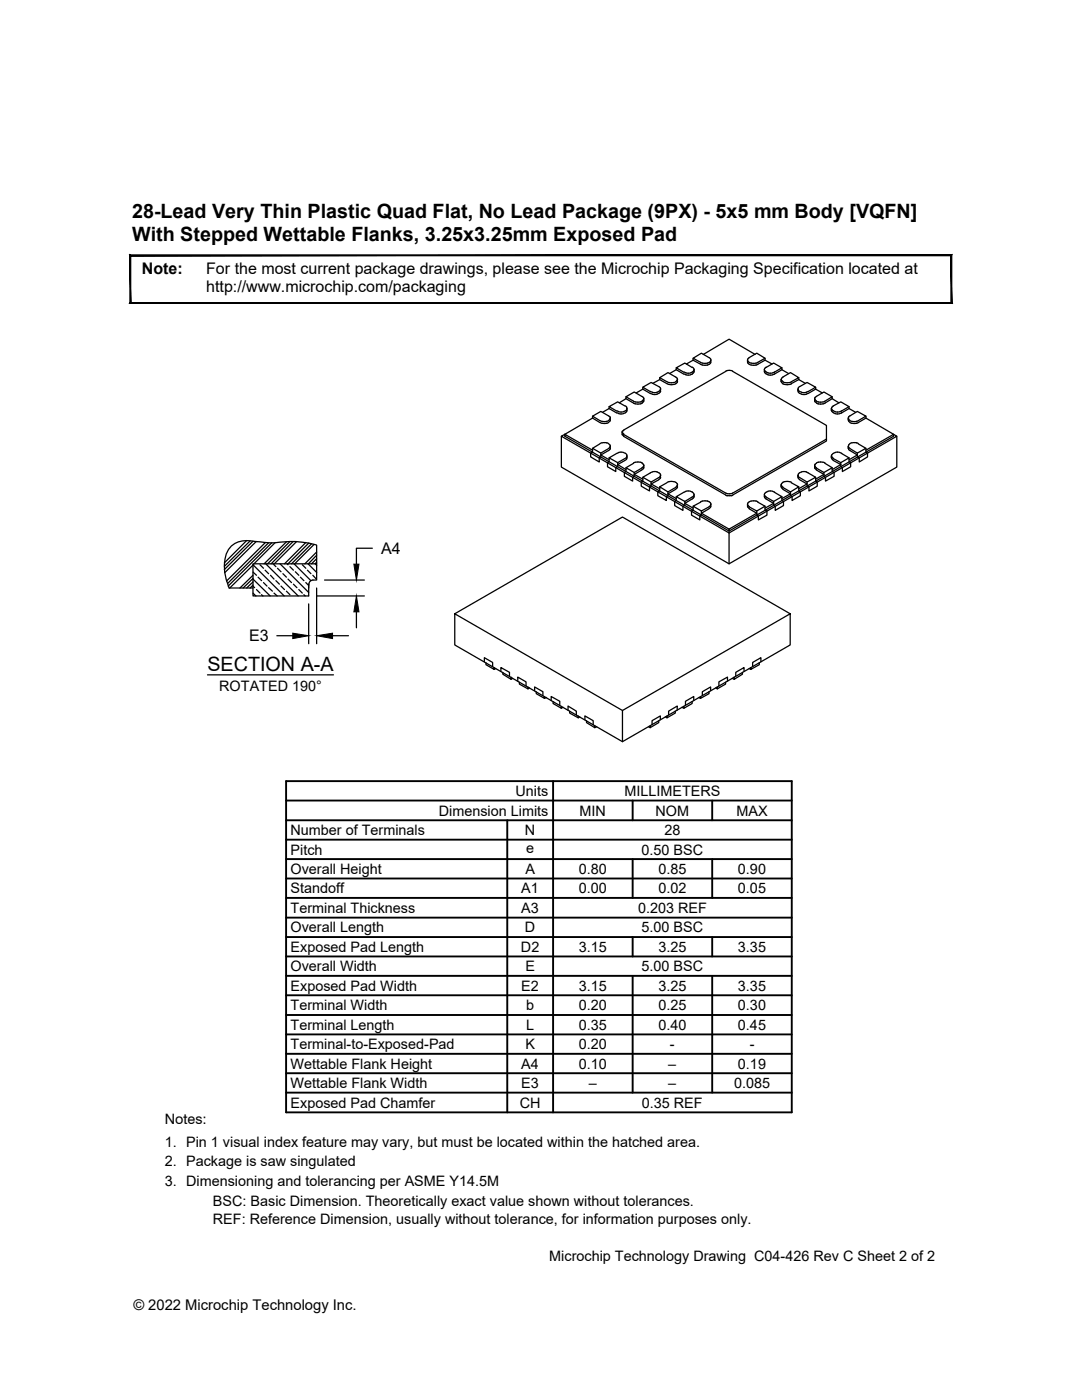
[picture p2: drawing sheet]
<svg xmlns="http://www.w3.org/2000/svg" width="216mm" height="279mm" viewBox="0 0 216 279" stroke-linecap="round" stroke-linejoin="round" font-family="sans-serif">
<!-- layer: I-VTOP -->
<g fill="none" stroke="#000" stroke-width=".25">
<path d="M124.9 79.6l1.9 1M124.9 79.2v.4l-1.3 .8M128.3 77.3v.4l-1.4 .7M128.3 77.7l1.5 .8M128.4 79.8l-.3 .2M128.4 79.4l-1.8-1.2-1.7 1 1.9 1M128.4 79.3v.5M128.5 80l-.1 .2M128.5 79.6v.4M129.8 78.1l.3 .2M129.8 78.5l.3 .1M130.2 78.3h.9"/>
<path d="M130.2 78.7h.9M131.4 77.2l-1.5-.9-1.6 1 1.5 .9M131.5 77.1a.59 .59 0 0 1 .3 .8 .59 .59 0 0 1-.7 .4M131.6 75.4v.4l-1.4 .7M131.6 75.8l1.5 .8M131.8 77.7v.3M131.8 78l-.2 .4-.5 .2M133.1 76.2l.4 .2M133.5 76.3h.9M134.8 75.2l-1.5-.8-1.7 1 1.5 .8M134.8 76.2l-.3 .2M134.8 75.2l.3 .3"/>
<path d="M134.9 73.4v.4l-1.3 .7M134.9 73.8l1.6 .9M135.1 75.9l-.3 .2M135.1 76.4l-.8 .3-1.2-.1M135.1 75.5v.5M135.1 75.8v.3M135.2 76.1l-.1 .2M136.5 74.2l.4 .2M136.5 74.6l.4 .2M136.8 74.4h1M136.8 74.8h1M138.1 73.3l-1.4-.8-1.8 .9 1.6 .9"/>
<path d="M138.1 73.3l.3 .2M138.2 74.2l-.4 .2M138.2 74.6l-.4 .2M138.3 71.9l1.9 1M138.3 71.5v.4l-1.3 .7M138.4 74l-.3 .2M138.4 74.4l-.3 .2M138.4 73.5l.1 .3M138.5 73.8l-.1 .2M138.5 74.1l-.1 .3M138.5 73.8v.4M140.2 72.5h1"/>
<path d="M140.2 72.8h1M140.3 70.7l5.2-3 5.2 3M141.8 71.6l-1.8-1.1-1.7 1 1.9 1M141.8 71.6a.65 .65 0 0 1-.7 .9M141.8 71.9v.4M141.9 72.2l-.3 .4-.5 .3M144.8 74.1l-20.4 11.8M145.1 73.9l-.3 .2M145.1 74h.8M145.9 73.9l.3 .2M146.2 74.1l18.7 10.8v2.7l-18.7 10.8M149.2 72.2l.2 .4 .5 .3"/>
<path d="M149.2 71.9v.4M149.2 71.6a.78 .78 0 0 0 1 .9h.7M149.3 71.6l1.7-1.1 1.7 1-1.9 1M149.9 72.8h1M152.5 73.8l.1 .2M152.5 74.1l.1 .3M152.5 73.8v.4M152.6 73.5l-.1 .3M152.6 74l.7 .4M152.6 74.4l.7 .4M152.7 71.9l-1.9 1M152.7 71.5v.4l1.4 .7"/>
<path d="M152.8 73.3l1.6-.8 1.6 .9-1.5 .9M152.9 73.3l-.3 .2M153.2 74.4h1M153.2 74.8h1M154.6 74.2l-.4 .2M154.6 74.6l-.4 .2M155.8 75.8v.3M155.9 76.1l.1 .2M156 75.9l.3 .2M156 76.4l.3 .2M156 73.4v.4l1.4 .7M156 73.8l-1.5 .9"/>
<path d="M156.2 76.2l.4 .2M156.2 76.6l.4 .1M156.2 75.2l1.5-.8 1.7 1-1.5 .8M156.3 75.2l-.4 .4 .1 .4M156.6 76.3h.9M156.6 76.7h.9M157.9 76.2l-.3 .2M157.9 76.6l-.3 .1M159.2 77.7v.3M159.3 78v.3M159.3 77.9l.6 .4M159.3 78.3l.6 .3"/>
<path d="M159.3 77.4v.5M159.4 75.4v.4l1.3 .7M159.4 75.8l-1.5 .8M159.6 77.1l-.3 .3M159.6 77.2l1.4-.9 1.8 1-1.6 .9M160 78.3h.9M160 78.7h.9M161.2 78.1l-.3 .2M161.2 78.5l-.3 .1M162.6 80v.2M162.6 79.6v.4M162.6 79.3v.5"/>
<path d="M162.7 79.8l.2 .2M162.8 77.3v.4l1.3 .7M162.8 77.7l-1.6 .8M162.9 79.1l1.5-.9 1.7 1-1.5 .9M162.9 79.1l-.2 .3M166.1 79.2v.4l1.3 .8M166.1 79.6l-1.5 .9M112 87.1v6.1l33.5 19.3 33.4-19.3v-6.1M112.7 86.7v.4l32.8 18.9M112.7 86.7l-.7 .4 33.5 19.3M112.7 86.7v.4M118.2 83.1v.3l-5.5 3.3 5.5 3.2"/>
<path d="M118.2 89.5v.7l-.3 .2v.8l1.7 1v-.8l.3-.2v-.8M118.2 83.4l1.5 .9M119.7 88.6l-1.5 .9 1.7 .9 1.5-.9M119.7 84l.8 .1h.6M119.7 84.3l.4 .2M120.1 88.4l-.4 .1M120.1 84.5h1M120.1 88.4h1M121.1 88.4l.3 .1M121.4 83l-1.5-.9-1.7 1 1.5 .8M121.4 89.9l-1.5 .9 1.6 1M121.4 84l-.3 .1"/>
<path d="M121.4 84.3l-.3 .2M121.4 83l.3 .2M121.4 88.6l.4 .3-.1 .4M121.5 81.2v.3l-1.3 .8M121.5 91.4v.7l-.3 .2v.9l1.7 .9v-.8l.4-.2v-.8M121.5 81.5l1.6 .9M121.7 84l-.3 .3M121.7 89.2l-.3 .3M121.7 83.2l.1 .3-.4 .4M121.7 83.4v.4M121.7 89.1v.4M121.8 83.8l-.1 .2"/>
<path d="M121.8 89.4l-.4 .5M123.1 90.5l-1.6 .9 1.8 .9 1.4-.8M123.1 82l.4 .1M123.1 82.4l.4 .1M123.4 82.2h1M123.4 82.6h1M123.4 90.3h1M123.5 90.3l-.4 .2M124.1 86.6l.1 .2M124.1 86.2v.5M124.2 86v.4M124.3 86.4l.2 .2"/>
<path d="M124.3 86.8l.2 .2M124.4 86.7l20.4 11.7M124.4 87.1l20.4 11.7M124.4 90.3l.7 .4M124.5 85.9l-.2 .2M124.7 81l-1.4-.8-1.8 1 1.6 .8M124.7 91.9l-1.4 .8 1.6 1M124.8 81l.3 .3M124.9 93.3v.8l-.3 .2v.8l1.6 .9v-.8l.4-.1v-.8M125 81.3l.1 .2M125 90.7v.5M125.1 81.7l-.7 .4"/>
<path d="M125.1 82.1l-.7 .4M125.1 91.2l-.3 .3M125.1 91.6l-.3 .2M125.1 81.5l-.1 .2M125.1 81.9l-.1 .2M125.1 91.3l-.1 .3M125.1 81.5v.4M125.1 91v.4M126.4 92.5l-1.5 .8 1.7 1 1.5-.9M126.8 92.2l-.4 .2M126.8 80.2h1M126.8 80.6h1"/>
<path d="M126.8 92.3h1M127.8 92.2l.4 .2M128.1 93.8l-1.5 .9 1.7 .9M128.1 92.4l.3 .3M128.2 80.1l-.4 .1M128.2 80.5l-.4 .1M128.3 95.2v.8l-.3 .2v.8l1.6 1v-.8l.3-.2v-.8M128.4 80.2l-.3 .2M128.4 93.1l-.3 .3M128.4 93.5l-.3 .2M128.4 92.6l.1 .3M128.5 92.9l-.1 .2"/>
<path d="M128.5 92.9l-.1 .7M130.1 94.2l-.3 .2M130.2 94.2h.9M131.1 94.2a.59 .59 0 0 1 .7 .4 .59 .59 0 0 1-.3 .7l-1.6 .9-1.6-1 1.5-.8M131.4 95.8l-1.5 .8 1.7 .9M131.6 97.2v.8l-.3 .2v.7l1.7 1v-.8l.3-.2v-.7M131.8 94.9v.3M131.8 95.2l-.3 .5M133.1 96.3l-1.5 .9 1.7 1 1.5-.9M133.1 96.3l1.2-.2 .8 .4M134.8 97.7l-1.5 .9 1.6 .9M134.9 99.1v.8l-.3 .2v.8l1.7 1v-.9l.4-.2v-.7"/>
<path d="M135.1 97l-.3 .2M135.1 97.4l-.3 .2M135.1 96.5v.5M135.1 96.8v.4M135.2 97.1l-.1 .3M136.5 98.2l-1.6 .9 1.8 1 1.4-.9M136.8 98h1M136.9 98.1l-.4 .1M137.8 98.1l.4 .1M138.1 98.2l.3 .3M138.4 99l-.3 .2M138.4 99.3l-1.7 1.2 1.6 .9"/>
<path d="M138.4 98.5l.1 .2M138.5 98.7l-.1 .3M138.5 99.1l-.1 .2M138.5 98.7v.4M140.2 100l-.4 .1M141.1 100a.59 .59 0 0 1 .7 .4 .59 .59 0 0 1-.3 .7M144.8 98.4l1.1 .1M144.8 98.8l.3 .2M145.1 98.9h.8M146.2 98.4l-.3 .1M146.2 98.8l-.3 .2M149.9 100a.59 .59 0 0 0-.7 .4 .59 .59 0 0 0 .3 .7"/>
<path d="M150.8 100l.4 .1M152.5 98.7l.1 .3M152.5 99.1l.1 .2M152.5 98.7v.4M152.6 98.5l-.1 .2M152.6 99l.3 .2M152.6 99.3l.3 .3M152.8 99.6l1.6 .9-1.7 .9M153.2 98h1M153.3 98.1l-.7 .4M154.2 98.1l.4 .1M154.5 98.2l1.5 .9-1.6 1-1.6-.9"/>
<path d="M155.8 96.8v.4M155.9 97.1l.4 .5M156 96.5l-.1 .4 .4 .3M156 99.1v.8l.3 .2v.8l-1.6 1v-.9l-.3-.2v-.7M156.2 97.7l1.5 .9-1.7 .9M156.3 96.3l-.3 .2M156.6 96.1l-.4 .2M156.6 96.1h.9M157.6 96.1l.3 .2M157.9 96.3l1.5 .9-1.7 1-1.5-.9M159.2 94.9v.3M159.3 95.2v.3"/>
<path d="M159.3 95.5l.3 .2M159.3 94.6v.5M159.4 97.2v.8l.3 .2v.7l-1.6 1v-.8l-.4-.2v-.7M159.6 95.8l1.4 .8-1.6 .9M159.9 94.2l-.6 .4M160 94.2h.9M160.9 94.2l.3 .2M161.2 94.4l1.6 .8-1.8 1-1.7-1.1M162.6 92.9v.2M162.6 92.9v.7M162.6 92.6v.3M162.7 93.1l.2 .3"/>
<path d="M162.7 93.5l.2 .2M162.7 80.2l.2 .2M162.8 95.2v.8l.3 .2v.8l-1.7 1v-.8l-.4-.2v-.8M162.9 93.8l1.5 .9-1.6 .9M162.9 92.4l.8-.2 .9 .2M162.9 92.4l-.2 .3M162.9 80.1l.8 .2 .9-.2M162.9 80.5l.8 .1 .9-.1M164.6 92.5l1.5 .8-1.7 1-1.5-.9M164.9 87.6v.4l-18.7 10.8M165.9 81.5v.4M165.9 91v.4"/>
<path d="M165.9 91.3l.4 .5M165.9 81.9l.2 .4 .6 .2M166.1 93.3v.8l.3 .2v.8l-1.7 .9v-.8l-.3-.1v-.8M166.2 81l1.6-.8 1.6 1-1.5 .8M166.2 91.9l1.6 .8-1.7 1M166.3 81a.59 .59 0 0 0-.3 .7 .59 .59 0 0 0 .7 .4M166.6 90.3h1M166.6 82.2h1M166.6 82.6h1M166.7 90.3a.59 .59 0 0 0-.7 .4 .59 .59 0 0 0 .3 .8M167.6 90.3l.4 .2M167.9 90.5l1.5 .9-1.6 .9-1.6-.8"/>
<path d="M168 82l-.4 .1M168 82.4l-.4 .1M169.2 83.4v.4M169.2 89.1v.4M169.3 89.4l.1 .3M169.3 83.8l.1 .2M169.3 89.2l.3 .3M169.3 89.7l.3 .2M169.3 83.7l.3 .2M169.3 84l.3 .3M169.4 88.8v.5M169.4 83.2v.4"/>
<path d="M169.4 91.4v.7l.3 .2v.9l-1.6 .9v-.8l-.3-.2v-.8M169.4 81.2v.3l1.4 .8M169.4 81.5l-1.5 .9M169.6 88.6l-.3 .2M169.6 84l.4 .1M169.6 83l-.3 .2M169.6 84.3l.4 .2M169.6 83l1.5-.9 1.7 1-1.9 1M169.6 89.9l1.5 .9-1.7 1M170 88.4l-.4 .1M170 88.4h.9M170 84.1h.9"/>
<path d="M170 84.5h.9M170.9 88.4l.4 .1M171.3 88.6l1.5 .9-1.7 .9-1.5-.9M171.3 84.3l-.4 .2M172.8 89.5v.7l.3 .2v.8l-1.6 1v-.8l-.4-.2v-.8M172.8 83.1v.3l5.5 3.3-5.5 3.2M172.8 83.4l-1.5 .9M138.3 101v.8l-.3 .2v.8l1.6 1v-.8l.4-.2v-.8M139.8 100.2l-1.5 .8 1.7 1 1.5-.8M140.2 100h1M141.5 101.5l-1.5 .9 5.5 3.2 5.5-3.2-1.5-.9M141.8 101.2l-.3 .3"/>
<path d="M141.8 100.6v.4M141.9 101l-.1 .2M145.5 106l32.8-18.9v-.4l.6 .4-33.4 19.3M145.5 105.6v.4M145.5 106.4v6.1M149.2 100.6v.6M149.3 101.2l.2 .3M149.9 100h1M151.2 100.2l1.5 .8-1.7 1-1.5-.8M152.7 101v.8l.3 .2v.8l-1.7 1v-.8l-.3-.2v-.8"/>
</g>
<!-- layer: I-VBOT -->
<g fill="none" stroke="#000" stroke-width=".25">
<path d="M90.7 122.5l33.5-19.3 33.5 19.3-33.5 19.3-33.5-19.3v6.2l33.5 19.3 33.5-19.3v-6.2M96.6 132.1v-.8l1.7 .9v.8M97 132.3v.4l1.6 .9v-.4M98.9 133.4l-.3 .2M99.9 134v-.8l1.8 1v.7M100.3 134.2v.4l1.7 1v-.5M102.3 135.4l-.3 .2M103.3 136v-.9l1.7 1v.8M103.6 136.1v.4l1.7 1v-.4M105.7 137.3l-.4 .2M106.7 137.9v-.8l1.6 .9v.8M107 138v.4l1.6 1v-.4"/>
<path d="M109 139.2l-.4 .2M110 139.8v-.8l1.7 1v.8M138.4 139.8v-.8l-1.6 1v.8M139.4 139.2l.4 .2M141.5 138v.4l-1.7 1v-.4M141.8 137.9v-.8l-1.7 .9v.8M142.8 137.3l.3 .2M144.8 136.1v.4l-1.7 1v-.4M145.2 136v-.9l-1.8 1v.8M146.1 135.4l.4 .2M148.1 134.2v.4l-1.6 1v-.5M148.5 134v-.8l-1.7 1v.7"/>
<path d="M149.5 133.4l.3 .2M151.5 132.3v.4l-1.7 .9v-.4M151.8 132.1v-.8l-1.6 .9v.8M110.4 140v.4l1.6 1v-.4M112.3 141.2l-.3 .2M113.3 141.7v-.8l1.7 1v.8M113.7 141.9v.4l1.7 1v-.4M115.7 143.1l-.3 .2M116.7 143.6v-.7l1.7 .9v.9M117 143.8v.4l1.7 1v-.4M119.1 145l-.4 .2M124.2 141.8v6.2"/>
<path d="M129.4 145l.3 .2M131.4 143.8v.4l-1.7 1v-.4M131.8 143.6v-.7l-1.7 .9v.9M132.8 143.1l.3 .2M134.7 141.9v.4l-1.6 1v-.4M135.1 141.7v-.8l-1.7 1v.8M136.1 141.2l.4 .2M138.1 140v.4l-1.6 1v-.4"/>
</g>
<!-- layer: K-VSID -->
<path d="M62.4 115.8h.8v-3.3h-12.7v6.4h11.1v-2.3M62.5 115.8a.79 .79 0 0 0-.8 .8M63.2 112.5v-3.7a18.8 18.8 0 0 0-8.4-.5l-3.7-.2a5.1 5.1 0 0 0-5.5 1.6 8.6 8.6 0 0 0 .1 7.6h4.8" fill="none" stroke="#000" stroke-width=".25"/>
<!-- layer: K-VSID-HTCH -->
<g fill="none" stroke="#000" stroke-width=".25">
<path d="M49.2 107.9l-4.4 4.4M49.9 107.9l-5.1 5.1M50.5 114.8l-2.6 2.5M50.5 115.4l-2 1.9M50.5 108l-5.7 5.7M50.5 116.1l-1.3 1.2M50.5 112.8l-4.7 4.5M50.5 116.8l-.6 .5M50.5 118.4l.6 .5M50.5 115.6l3.4 3.3M50.5 112.7l6.2 6.2M50.5 117l.3 .3"/>
<path d="M50.5 114.2l.7 .6M51.1 108.1l-6.3 6.2M51.2 117.7l.7 .7M51.5 115.2l.7 .7M51.9 112.7l.7 .7M52.2 118.7l.3 .2M52.6 116.3l.7 .7M52.9 113.8l.7 .7M53 108.3l-7.8 7.7M53 112.5l6.5 6.4M53.6 108.3l-8.2 8.2M53.6 117.3l.8 .7"/>
<path d="M54 114.8l.7 .8M54.2 108.3l-8.7 8.7M54.5 112.5l.6 .6M54.7 118.4l.6 .5M54.9 108.3l-4.2 4.2M55.1 115.9l.7 .7M55.4 113.4l.7 .7M55.9 112.5l5.7 5.7M56.1 117l.7 .7M56.5 114.5l.7 .7M57.2 108.1l-4.5 4.4M57.2 118l.6 .7"/>
<path d="M57.3 112.5l.2 .2M57.5 115.6l.7 .7M57.8 108.1l-4.4 4.4M57.8 113.1l.7 .7M58.5 108.1l-4.4 4.4M58.5 116.6l.7 .7M58.7 112.5l3.3 3.4M58.9 114.1l.7 .7M59.2 108.1l-4.5 4.4M59.6 117.7l.7 .7M59.9 115.2l.7 .7M60.3 112.7l.7 .7"/>
<path d="M60.6 118.7l.3 .2M61 108.3l-4.2 4.2M61 116.3l.6 .5M61.3 113.8l.7 .7M61.5 112.5l1.7 1.7M61.6 108.4l-4.1 4.1M62.2 108.5l-4 4M62.4 114.8l.7 .8M62.7 108.6l-3.9 3.9M62.9 112.5l.3 .3M63.2 110.2l-2.4 2.3M63.2 110.8l-1.7 1.7"/>
<path d="M63.2 111.5l-1 1M63.2 112.2l-.3 .3"/>
</g>
<!-- layer: G-TEXT-DSCL -->
<path d="M25.9 60.5l163.8-.1h-163.6zM25.9 60.5l163.8-.1 .2 .1zM189.7 51.1v9.3l.2 .1zM189.7 51.1l.2-.2v9.6zM26.1 51.1h163.6l.2-.2zM25.9 50.9h164l-163.8 .2zM25.9 50.9l.2 9.5v-9.3zM25.9 50.9l.2 9.5-.2 .1z" fill="#000" stroke="#000" stroke-width=".2"/>
<!-- layer: P-VSID-DIMS -->
<path d="M63.2 118.9h9.5M63.2 117.3v11.2M64.8 115.8h7.9M74.3 109.4h-3.2v3.2M41.4 134.7h25.1M55.2 126.9h3.2M61.6 120.5v8M66.4 126.9h3.1M71.1 122.1v3.2" fill="none" stroke="#000" stroke-width=".25"/>
<path d="M70.6 112.6h1l-.5 3.2zM58.4 126.4l3.2 .5-3.2 .5zM63.2 126.9l3.2-.5v1zM71.1 118.9l.5 3.2h-1z" fill="#000" stroke="#000" stroke-width=".2"/>
<!-- layer: G-ANNO-RULE -->
<g fill="none" stroke="#000" stroke-width=".38">
<path d="M57.1 159.8h100.9M57.1 155.9h100.9v66.1h-100.9zM110.4 155.9v66.1M126.2 159.8v3.9M142.1 159.8v3.9M57.1 175.3h100.9M57.1 171.4h100.9M57.1 167.6h100.9M57.1 163.7h100.9M57.1 179.2h100.9M101.2 163.7v58.3M126.2 171.4v7.8"/>
<path d="M142.1 171.4v7.8M57.1 187h100.9M57.1 183.1h100.9M57.1 194.8h100.9M57.1 190.9h100.9M57.1 198.6h100.9M126.2 187v3.9M126.2 194.8v23.3M142.1 187v3.9M142.1 194.8v23.3M57.1 202.6h100.9M57.1 210.3h100.9"/>
<path d="M57.1 206.4h100.9M57.1 214.2h100.9M57.1 218.1h100.9"/>
</g>
<g font-size="3.9">
<text x="26.4" y="43.6">28-Lead Very Thin Plastic Quad Flat, No Lead Package (9PX) - 5x5 mm Body [VQFN]</text>
<text x="26.4" y="48.1">With Stepped Wettable Flanks, 3.25x3.25mm Exposed Pad</text>
<text x="41.4" y="133.9">SECTION A-A</text>
</g>
<g font-size="3.2">
<text x="28.3" y="54.7">Note:</text>
<text x="41.1" y="54.7">For the most current package drawings, please see the Microchip Packaging Specification located at</text>
<text x="41.1" y="58.4">http://www.microchip.com/packaging</text>
<text x="76.1" y="110.6">A4</text>
<text x="49.7" y="128">E3</text>
</g>
<g font-size="2.9">
<text x="43.8" y="137.9">ROTATED 190°</text>
<text x="102.9" y="158.9">Units</text>
<text x="124.6" y="158.9">MILLIMETERS</text>
<text x="58" y="166.6">Number of Terminals</text>
<text x="87.6" y="162.8">Dimension Limits</text>
<text x="104.7" y="166.6">N</text>
<text x="115.6" y="162.8">MIN</text>
<text x="130.8" y="162.8">NOM</text>
<text x="132.6" y="166.6">28</text>
<text x="146.9" y="162.8">MAX</text>
<text x="58" y="170.6">Pitch</text>
<text x="105" y="170.2">e</text>
<text x="128" y="170.6">0.50 BSC</text>
<text x="58" y="174.4">Overall Height</text>
<text x="58" y="178.3">Standoff</text>
<text x="104" y="178.3">A1</text>
<text x="104.8" y="174.4">A</text>
<text x="115.5" y="174.4">0.80</text>
<text x="115.5" y="178.3">0.00</text>
<text x="131.4" y="174.4">0.85</text>
<text x="131.4" y="178.3">0.02</text>
<text x="147.3" y="174.4">0.90</text>
<text x="147.3" y="178.3">0.05</text>
<text x="58" y="182.2">Terminal Thickness</text>
<text x="104" y="182.2">A3</text>
<text x="127.3" y="182.2">0.203 REF</text>
<text x="58" y="186.1">Overall Length</text>
<text x="58" y="190">Exposed Pad Length</text>
<text x="103.9" y="190">D2</text>
<text x="104.7" y="186.1">D</text>
<text x="115.5" y="190">3.15</text>
<text x="128" y="186.1">5.00 BSC</text>
<text x="131.4" y="190">3.25</text>
<text x="147.3" y="190">3.35</text>
<text x="58" y="193.9">Overall Width</text>
<text x="58" y="197.7">Exposed Pad Width</text>
<text x="104" y="197.7">E2</text>
<text x="104.8" y="193.9">E</text>
<text x="115.5" y="197.7">3.15</text>
<text x="128" y="193.9">5.00 BSC</text>
<text x="131.4" y="197.7">3.25</text>
<text x="147.3" y="197.7">3.35</text>
<text x="58" y="201.6">Terminal Width</text>
<text x="105" y="201.6">b</text>
<text x="115.5" y="201.6">0.20</text>
<text x="131.4" y="201.6">0.25</text>
<text x="147.3" y="201.6">0.30</text>
<text x="58" y="205.5">Terminal Length</text>
<text x="58" y="209.4">Terminal-to-Exposed-Pad</text>
<text x="104.8" y="209.4">K</text>
<text x="105" y="205.5">L</text>
<text x="115.5" y="205.5">0.35</text>
<text x="115.5" y="209.4">0.20</text>
<text x="131.4" y="205.5">0.40</text>
<text x="133.7" y="209.4">-</text>
<text x="147.3" y="205.5">0.45</text>
<text x="149.6" y="209.4">-</text>
<text x="58" y="213.3">Wettable Flank Height</text>
<text x="104" y="213.3">A4</text>
<text x="115.5" y="213.3">0.10</text>
<text x="133.3" y="213.3">–</text>
<text x="147.3" y="213.3">0.19</text>
<text x="58" y="221">Exposed Pad Chamfer</text>
<text x="58" y="217.2">Wettable Flank Width</text>
<text x="103.7" y="221">CH</text>
<text x="104" y="217.2">E3</text>
<text x="117.5" y="217.2">–</text>
<text x="128.1" y="221">0.35 REF</text>
<text x="133.3" y="217.2">–</text>
<text x="146.5" y="217.2">0.085</text>
<text x="32.9" y="224.4">Notes:</text>
<text x="32.9" y="229">1. Pin 1 visual index feature may vary, but must be located within the hatched area.</text>
<text x="32.9" y="232.6">2. Package is saw singulated</text>
<text x="32.9" y="236.6">3. Dimensioning and tolerancing per ASME Y14.5M</text>
<text x="42.5" y="244.3">REF: Reference Dimension, usually without tolerance, for information purposes only.</text>
<text x="42.5" y="240.6">BSC: Basic Dimension. Theoretically exact value shown without tolerances.</text>
<text x="109.6" y="251.7">Microchip Technology Drawing C04-426 Rev C Sheet 2 of 2</text>
<text x="26.6" y="261.4">© 2022 Microchip Technology Inc.</text>
</g>
</svg>
